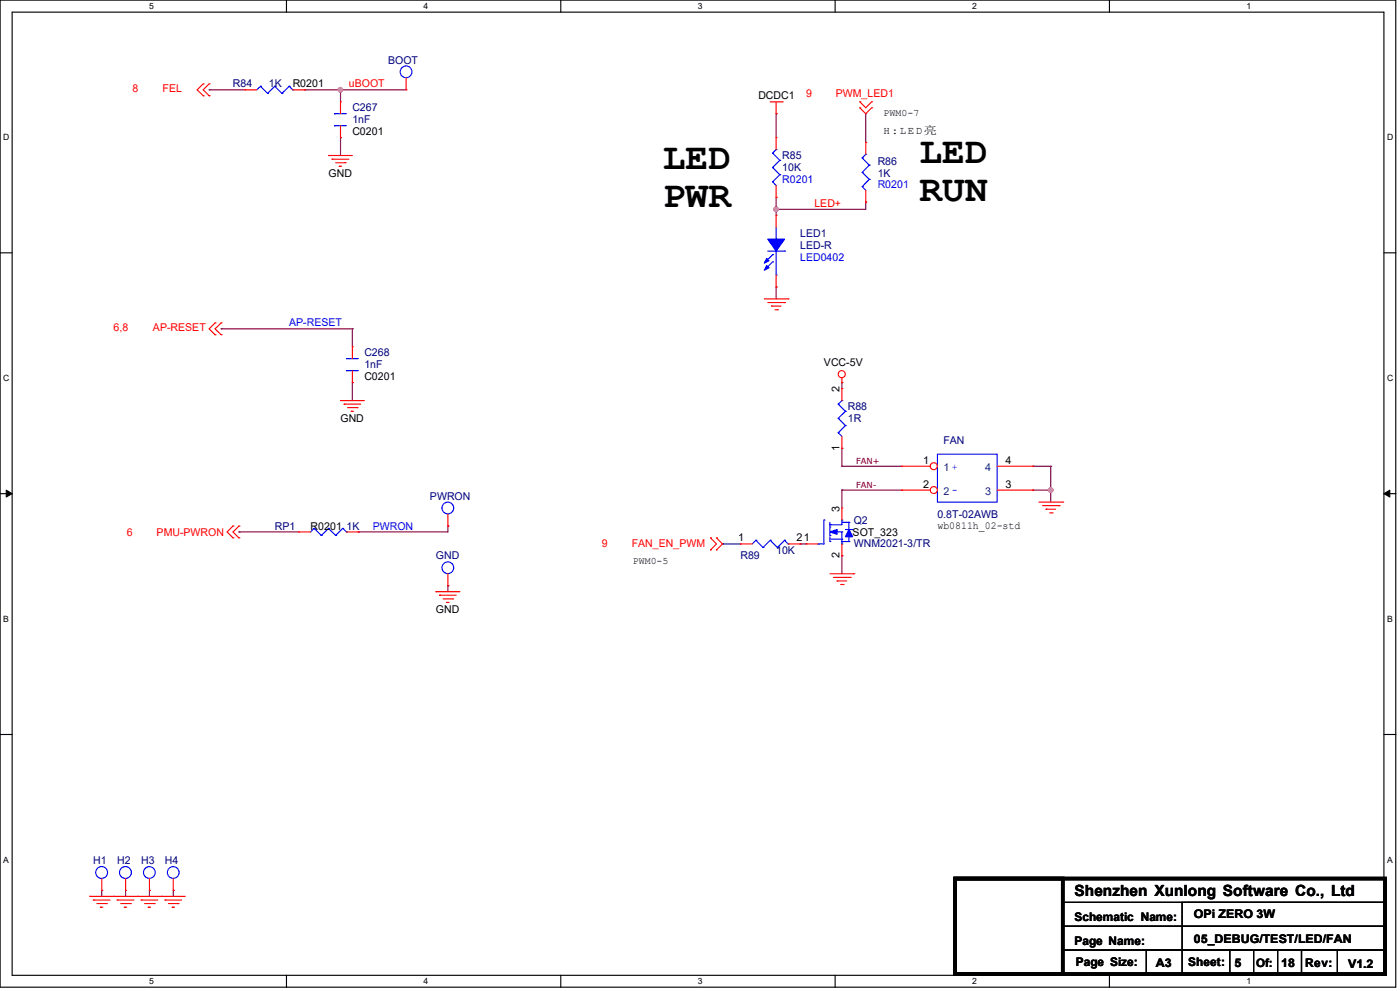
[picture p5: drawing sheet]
<svg xmlns="http://www.w3.org/2000/svg" width="420mm" height="297mm" viewBox="0 0 420 297" stroke-linecap="round" stroke-linejoin="round" font-family="sans-serif">
<path d="M0 0h418.7v295.9h-418.7zM3.6 3.6h411.6v288.7h-411.6z" fill="none" stroke="#000" stroke-width=".34"/>
<g fill="#fff">
<path d="M44.8 .4h1.4v2.9h-1.4z"/>
<path d="M44.8 292.7h1.4v2.9h-1.4z"/>
</g>
<path d="M85.9 0v3.6M85.9 292.3v3.6" fill="none" stroke="#000" stroke-width=".34"/>
<g fill="#fff">
<path d="M127.1 .4h1.4v2.9h-1.4z"/>
<path d="M127.1 292.7h1.4v2.9h-1.4z"/>
</g>
<path d="M168.2 0v3.6M168.2 292.3v3.6" fill="none" stroke="#000" stroke-width=".34"/>
<g fill="#fff">
<path d="M209.4 .4h1.4v2.9h-1.4z"/>
<path d="M209.4 292.7h1.4v2.9h-1.4z"/>
</g>
<path d="M250.5 0v3.6M250.5 292.3v3.6" fill="none" stroke="#000" stroke-width=".34"/>
<g fill="#fff">
<path d="M291.7 .4h1.4v2.9h-1.4z"/>
<path d="M291.7 292.7h1.4v2.9h-1.4z"/>
</g>
<path d="M332.8 0v3.6M332.8 292.3v3.6" fill="none" stroke="#000" stroke-width=".34"/>
<g fill="#fff">
<path d="M374 .4h1.4v2.9h-1.4z"/>
<path d="M374 292.7h1.4v2.9h-1.4z"/>
<path d="M1 39.7h1.8v2.9h-1.8z"/>
<path d="M416.1 39.7h1.9v2.9h-1.9z"/>
<path d="M1 111.8h1.8v2.9h-1.8z"/>
<path d="M416.1 111.8h1.9v2.9h-1.9z"/>
</g>
<path d="M0 75.8h3.6M415.2 75.8h3.6" fill="none" stroke="#000" stroke-width=".34"/>
<g fill="#fff">
<path d="M1 184h1.7v2.9h-1.7z"/>
<path d="M416.1 184h1.7v2.9h-1.7z"/>
</g>
<path d="M0 148h3.6M415.2 148h3.6" fill="none" stroke="#000" stroke-width=".34"/>
<path d="M1.9 146.9l1.7 1.1-1.7 1zM415.2 148l1.7-1.1v2.1z" fill="#000" stroke="#000" stroke-width=".3"/>
<g fill="#fff">
<path d="M1 256.2h1.7v2.9h-1.7z"/>
<path d="M416.1 256.2h1.7v2.9h-1.7z"/>
</g>
<path d="M0 220.1h3.6M415.2 220.1h3.6" fill="none" stroke="#000" stroke-width=".34"/>
<path d="M62.7 26.9h10.8" fill="none" stroke="#7f003f" stroke-width=".34"/>
<circle cx="62.7" cy="26.9" r=".17" fill="#7f003f"/>
<path d="M102.2 41.2v5.4" fill="none" stroke="#7f003f" stroke-width=".34"/>
<circle cx="102.2" cy="41.2" r=".17" fill="#7f003f"/>
<path d="M91.4 26.9h10.8" fill="none" stroke="#7f003f" stroke-width=".34"/>
<circle cx="91.4" cy="26.9" r=".17" fill="#7f003f"/>
<path d="M66.3 98.6h39.4" fill="none" stroke="#7f003f" stroke-width=".34"/>
<circle cx="66.3" cy="98.6" r=".17" fill="#7f003f"/>
<path d="M105.7 114.7v5.4" fill="none" stroke="#7f003f" stroke-width=".34"/>
<circle cx="105.7" cy="114.7" r=".17" fill="#7f003f"/>
<path d="M232.8 86v3.6" fill="none" stroke="#7f003f" stroke-width=".34"/>
<circle cx="232.8" cy="86" r=".17" fill="#7f003f"/>
<path d="M259.7 34.1v8.6" fill="none" stroke="#7f003f" stroke-width=".34"/>
<circle cx="259.7" cy="34.1" r=".17" fill="#7f003f"/>
<path d="M259.7 60.6v2.1" fill="none" stroke="#7f003f" stroke-width=".34"/>
<circle cx="259.7" cy="60.6" r=".17" fill="#7f003f"/>
<path d="M232.8 62.7h26.9" fill="none" stroke="#7f003f" stroke-width=".34"/>
<circle cx="232.8" cy="62.7" r=".17" fill="#7f003f"/>
<circle cx="232.8" cy="62.7" r=".7" fill="#f0f" stroke="#f0f" stroke-width=".34"/>
<path d="M232.8 59.1v3.6" fill="none" stroke="#7f003f" stroke-width=".34"/>
<circle cx="232.8" cy="59.1" r=".17" fill="#7f003f"/>
<path d="M232.8 62.7v1.8" fill="none" stroke="#7f003f" stroke-width=".34"/>
<circle cx="232.8" cy="62.7" r=".17" fill="#7f003f"/>
<path d="M232.8 34.1v7.1" fill="none" stroke="#7f003f" stroke-width=".34"/>
<circle cx="232.8" cy="34.1" r=".17" fill="#7f003f"/>
<path d="M102.2 26.9v3.6" fill="none" stroke="#7f003f" stroke-width=".34"/>
<circle cx="102.2" cy="26.9" r=".17" fill="#7f003f"/>
<path d="M105.7 98.6v5.3" fill="none" stroke="#7f003f" stroke-width=".34"/>
<circle cx="105.7" cy="98.6" r=".17" fill="#7f003f"/>
<path d="M107.5 159.4h26.9" fill="none" stroke="#7f003f" stroke-width=".34"/>
<circle cx="107.5" cy="159.4" r=".17" fill="#7f003f"/>
<path d="M71.7 159.4h17.9" fill="none" stroke="#7f003f" stroke-width=".34"/>
<circle cx="71.7" cy="159.4" r=".17" fill="#7f003f"/>
<path d="M134.4 157.6v1.8" fill="none" stroke="#7f003f" stroke-width=".34"/>
<circle cx="134.4" cy="157.6" r=".17" fill="#7f003f"/>
<path d="M52 266.9v1.7" fill="none" stroke="#7f003f" stroke-width=".34"/>
<circle cx="52" cy="266.9" r=".17" fill="#7f003f"/>
<path d="M44.8 266.9v1.7" fill="none" stroke="#7f003f" stroke-width=".34"/>
<circle cx="44.8" cy="266.9" r=".17" fill="#7f003f"/>
<path d="M37.7 266.9v1.7" fill="none" stroke="#7f003f" stroke-width=".34"/>
<circle cx="37.7" cy="266.9" r=".17" fill="#7f003f"/>
<path d="M30.5 266.9v1.7" fill="none" stroke="#7f003f" stroke-width=".34"/>
<circle cx="30.5" cy="266.9" r=".17" fill="#7f003f"/>
<path d="M252.6 139.7h17.9" fill="none" stroke="#7f003f" stroke-width=".34"/>
<circle cx="252.6" cy="139.7" r=".17" fill="#7f003f"/>
<path d="M252.6 146.9v5.4" fill="none" stroke="#7f003f" stroke-width=".34"/>
<circle cx="252.6" cy="146.9" r=".17" fill="#7f003f"/>
<path d="M252.6 146.9h17.9" fill="none" stroke="#7f003f" stroke-width=".34"/>
<circle cx="252.6" cy="146.9" r=".17" fill="#7f003f"/>
<path d="M252.6 114.7v1.8" fill="none" stroke="#7f003f" stroke-width=".34"/>
<circle cx="252.6" cy="114.7" r=".17" fill="#7f003f"/>
<path d="M252.6 134.4v5.3" fill="none" stroke="#7f003f" stroke-width=".34"/>
<circle cx="252.6" cy="134.4" r=".17" fill="#7f003f"/>
<path d="M252.6 166.6v5.4" fill="none" stroke="#7f003f" stroke-width=".34"/>
<circle cx="252.6" cy="166.6" r=".17" fill="#7f003f"/>
<path d="M216.7 163h5.4" fill="none" stroke="#00007f" stroke-width=".34"/>
<circle cx="216.7" cy="163" r=".17" fill="#00007f"/>
<path d="M240 163h1.8" fill="none" stroke="#7f003f" stroke-width=".34"/>
<circle cx="240" cy="163" r=".17" fill="#7f003f"/>
<path d="M102.2 26.9h19.6" fill="none" stroke="#7f003f" stroke-width=".34"/>
<circle cx="102.2" cy="26.9" r=".17" fill="#7f003f"/>
<circle cx="102.1" cy="26.9" r=".69" fill="#f0f" stroke="#f0f" stroke-width=".34"/>
<path d="M134.4 175.6v1.7" fill="none" stroke="#7f003f" stroke-width=".34"/>
<circle cx="134.4" cy="175.6" r=".17" fill="#7f003f"/>
<path d="M315.2 139.7v7.2" fill="none" stroke="#7f003f" stroke-width=".34"/>
<circle cx="315.2" cy="139.7" r=".17" fill="#7f003f"/>
<circle cx="315.2" cy="146.9" r=".7" fill="#f0f" stroke="#f0f" stroke-width=".34"/>
<path d="M309.8 139.7h5.4" fill="none" stroke="#7f003f" stroke-width=".34"/>
<circle cx="309.8" cy="139.7" r=".17" fill="#7f003f"/>
<path d="M309.8 146.9h5.4" fill="none" stroke="#7f003f" stroke-width=".34"/>
<circle cx="309.8" cy="146.9" r=".17" fill="#7f003f"/>
<path d="M315.2 146.9v3.6" fill="none" stroke="#7f003f" stroke-width=".34"/>
<circle cx="315.2" cy="146.9" r=".17" fill="#7f003f"/>
<path d="M98.6 46.6h7.1" fill="none" stroke="#f00" stroke-width=".34"/>
<circle cx="98.6" cy="46.6" r=".17" fill="#f00"/>
<path d="M99.6 47.7h5" fill="none" stroke="#f00" stroke-width=".34"/>
<circle cx="99.6" cy="47.7" r=".17" fill="#f00"/>
<path d="M100.7 48.8h2.8" fill="none" stroke="#f00" stroke-width=".34"/>
<circle cx="103.5" cy="48.8" r=".17" fill="#f00"/>
<path d="M101.8 49.8h.7" fill="none" stroke="#f00" stroke-width=".34"/>
<circle cx="101.8" cy="49.8" r=".17" fill="#f00"/>
<path d="M102.2 120.1h7.1" fill="none" stroke="#f00" stroke-width=".34"/>
<circle cx="102.2" cy="120.1" r=".17" fill="#f00"/>
<path d="M103.2 121.1h5" fill="none" stroke="#f00" stroke-width=".34"/>
<circle cx="103.2" cy="121.1" r=".17" fill="#f00"/>
<path d="M104.3 122.2h2.8" fill="none" stroke="#f00" stroke-width=".34"/>
<circle cx="107.1" cy="122.2" r=".17" fill="#f00"/>
<path d="M105.4 123.3h.7" fill="none" stroke="#f00" stroke-width=".34"/>
<circle cx="105.4" cy="123.3" r=".17" fill="#f00"/>
<path d="M229.3 89.6h7.1" fill="none" stroke="#f00" stroke-width=".34"/>
<circle cx="236.4" cy="89.6" r=".17" fill="#f00"/>
<path d="M230.3 90.7h5.1" fill="none" stroke="#f00" stroke-width=".34"/>
<circle cx="235.4" cy="90.7" r=".17" fill="#f00"/>
<path d="M231.4 91.7h2.9" fill="none" stroke="#f00" stroke-width=".34"/>
<circle cx="231.4" cy="91.7" r=".17" fill="#f00"/>
<path d="M232.5 92.8h.7" fill="none" stroke="#f00" stroke-width=".34"/>
<circle cx="233.2" cy="92.8" r=".17" fill="#f00"/>
<path d="M48.4 268.6h7.2" fill="none" stroke="#f00" stroke-width=".34"/>
<circle cx="48.4" cy="268.6" r=".17" fill="#f00"/>
<path d="M49.5 269.7h5" fill="none" stroke="#f00" stroke-width=".34"/>
<circle cx="49.5" cy="269.7" r=".17" fill="#f00"/>
<path d="M50.5 270.8h2.9" fill="none" stroke="#f00" stroke-width=".34"/>
<circle cx="53.4" cy="270.8" r=".17" fill="#f00"/>
<path d="M51.6 271.9h.8" fill="none" stroke="#f00" stroke-width=".34"/>
<circle cx="51.6" cy="271.9" r=".17" fill="#f00"/>
<path d="M41.2 268.6h7.2" fill="none" stroke="#f00" stroke-width=".34"/>
<circle cx="41.2" cy="268.6" r=".17" fill="#f00"/>
<path d="M42.3 269.7h5" fill="none" stroke="#f00" stroke-width=".34"/>
<circle cx="42.3" cy="269.7" r=".17" fill="#f00"/>
<path d="M43.4 270.8h2.9" fill="none" stroke="#f00" stroke-width=".34"/>
<circle cx="46.3" cy="270.8" r=".17" fill="#f00"/>
<path d="M44.5 271.9h.7" fill="none" stroke="#f00" stroke-width=".34"/>
<circle cx="44.5" cy="271.9" r=".17" fill="#f00"/>
<path d="M34.1 268.6h7.1" fill="none" stroke="#f00" stroke-width=".34"/>
<circle cx="34.1" cy="268.6" r=".17" fill="#f00"/>
<path d="M35.1 269.7h5.1" fill="none" stroke="#f00" stroke-width=".34"/>
<circle cx="35.1" cy="269.7" r=".17" fill="#f00"/>
<path d="M36.2 270.8h2.9" fill="none" stroke="#f00" stroke-width=".34"/>
<circle cx="39.1" cy="270.8" r=".17" fill="#f00"/>
<path d="M37.3 271.9h.7" fill="none" stroke="#f00" stroke-width=".34"/>
<circle cx="37.3" cy="271.9" r=".17" fill="#f00"/>
<path d="M26.9 268.6h7.2" fill="none" stroke="#f00" stroke-width=".34"/>
<circle cx="26.9" cy="268.6" r=".17" fill="#f00"/>
<path d="M28 269.7h5" fill="none" stroke="#f00" stroke-width=".34"/>
<circle cx="28" cy="269.7" r=".17" fill="#f00"/>
<path d="M29.1 270.8h2.8" fill="none" stroke="#f00" stroke-width=".34"/>
<circle cx="31.9" cy="270.8" r=".17" fill="#f00"/>
<path d="M30.1 271.9h.8" fill="none" stroke="#f00" stroke-width=".34"/>
<circle cx="30.1" cy="271.9" r=".17" fill="#f00"/>
<path d="M232.8 30.5v3.6" fill="none" stroke="#f00" stroke-width=".34"/>
<circle cx="232.8" cy="34.1" r=".17" fill="#f00"/>
<path d="M231.1 30.5h3.6" fill="none" stroke="#f00" stroke-width=".34"/>
<circle cx="234.7" cy="30.5" r=".17" fill="#f00"/>
<path d="M249 172h7.1" fill="none" stroke="#f00" stroke-width=".34"/>
<circle cx="256.1" cy="172" r=".17" fill="#f00"/>
<path d="M250 173.1h5.1" fill="none" stroke="#f00" stroke-width=".34"/>
<circle cx="255.1" cy="173.1" r=".17" fill="#f00"/>
<path d="M251.1 174.1h2.9" fill="none" stroke="#f00" stroke-width=".34"/>
<circle cx="251.1" cy="174.1" r=".17" fill="#f00"/>
<path d="M252.2 175.2h.7" fill="none" stroke="#f00" stroke-width=".34"/>
<circle cx="252.9" cy="175.2" r=".17" fill="#f00"/>
<path d="M252.6 113.2v1.5" fill="none" stroke="#f00" stroke-width=".34"/>
<circle cx="252.6" cy="114.7" r=".17" fill="#f00"/>
<g fill="none" stroke="#f00" stroke-width=".34">
<path d="M130.8 177.3h7.2"/>
<circle cx="252.5" cy="112.1" r="1.06"/>
</g>
<circle cx="130.8" cy="177.3" r=".17" fill="#f00"/>
<path d="M131.9 178.4h5" fill="none" stroke="#f00" stroke-width=".34"/>
<circle cx="131.9" cy="178.4" r=".17" fill="#f00"/>
<path d="M132.9 179.5h2.9" fill="none" stroke="#f00" stroke-width=".34"/>
<circle cx="135.8" cy="179.5" r=".17" fill="#f00"/>
<path d="M134 180.6h.7" fill="none" stroke="#f00" stroke-width=".34"/>
<circle cx="134" cy="180.6" r=".17" fill="#f00"/>
<path d="M311.7 150.5h7.1" fill="none" stroke="#f00" stroke-width=".34"/>
<circle cx="318.8" cy="150.5" r=".17" fill="#f00"/>
<path d="M312.7 151.6h5" fill="none" stroke="#f00" stroke-width=".34"/>
<circle cx="317.7" cy="151.6" r=".17" fill="#f00"/>
<path d="M313.8 152.6h2.9" fill="none" stroke="#f00" stroke-width=".34"/>
<circle cx="313.8" cy="152.6" r=".17" fill="#f00"/>
<path d="M314.9 153.7h.7" fill="none" stroke="#f00" stroke-width=".34"/>
<circle cx="315.6" cy="153.7" r=".17" fill="#f00"/>
<path d="M64.5 96.8l-1.8 1.8" fill="none" stroke="#f00" stroke-width=".34"/>
<circle cx="64.5" cy="96.8" r=".17" fill="#f00"/>
<path d="M62.7 98.6l1.8 1.7" fill="none" stroke="#f00" stroke-width=".34"/>
<circle cx="64.5" cy="100.3" r=".17" fill="#f00"/>
<path d="M66.3 96.8l-1.8 1.8" fill="none" stroke="#f00" stroke-width=".34"/>
<circle cx="66.3" cy="96.8" r=".17" fill="#f00"/>
<path d="M64.5 98.6l1.8 1.7" fill="none" stroke="#f00" stroke-width=".34"/>
<circle cx="66.3" cy="100.3" r=".17" fill="#f00"/>
<path d="M61 25.1l-1.9 1.8" fill="none" stroke="#f00" stroke-width=".34"/>
<circle cx="61" cy="25.1" r=".17" fill="#f00"/>
<path d="M59.1 26.9l1.9 1.8" fill="none" stroke="#f00" stroke-width=".34"/>
<circle cx="61" cy="28.7" r=".17" fill="#f00"/>
<path d="M62.7 25.1l-1.7 1.8" fill="none" stroke="#f00" stroke-width=".34"/>
<circle cx="62.7" cy="25.1" r=".17" fill="#f00"/>
<path d="M61 26.9l1.7 1.8" fill="none" stroke="#f00" stroke-width=".34"/>
<circle cx="62.7" cy="28.7" r=".17" fill="#f00"/>
<path d="M257.9 32.3l1.8 1.8" fill="none" stroke="#f00" stroke-width=".34"/>
<circle cx="257.9" cy="32.3" r=".17" fill="#f00"/>
<path d="M261.5 32.3l-1.8 1.8" fill="none" stroke="#f00" stroke-width=".34"/>
<circle cx="261.5" cy="32.3" r=".17" fill="#f00"/>
<path d="M261.5 30.5l-1.8 1.8" fill="none" stroke="#f00" stroke-width=".34"/>
<circle cx="261.5" cy="30.5" r=".17" fill="#f00"/>
<path d="M257.9 30.5l1.8 1.8" fill="none" stroke="#f00" stroke-width=".34"/>
<circle cx="257.9" cy="30.5" r=".17" fill="#f00"/>
<path d="M69.9 157.6l-1.8 1.8" fill="none" stroke="#f00" stroke-width=".34"/>
<circle cx="69.9" cy="157.6" r=".17" fill="#f00"/>
<path d="M68.1 159.4l1.8 1.8" fill="none" stroke="#f00" stroke-width=".34"/>
<circle cx="69.9" cy="161.2" r=".17" fill="#f00"/>
<path d="M71.7 157.6l-1.8 1.8" fill="none" stroke="#f00" stroke-width=".34"/>
<circle cx="71.7" cy="157.6" r=".17" fill="#f00"/>
<path d="M69.9 159.4l1.8 1.8" fill="none" stroke="#f00" stroke-width=".34"/>
<circle cx="71.7" cy="161.2" r=".17" fill="#f00"/>
<path d="M214.9 161.2l1.8 1.8" fill="none" stroke="#f00" stroke-width=".34"/>
<circle cx="214.9" cy="161.2" r=".17" fill="#f00"/>
<path d="M216.7 163l-1.8 1.8" fill="none" stroke="#f00" stroke-width=".34"/>
<circle cx="214.9" cy="164.8" r=".17" fill="#f00"/>
<path d="M214.9 163l-1.8 1.8" fill="none" stroke="#f00" stroke-width=".34"/>
<circle cx="213.1" cy="164.8" r=".17" fill="#f00"/>
<path d="M213.1 161.2l1.8 1.8" fill="none" stroke="#f00" stroke-width=".34"/>
<circle cx="213.1" cy="161.2" r=".17" fill="#f00"/>
<path d="M318.8 270.5h96.7v7.1h-96.7zM318.8 277.6h96.7v7.2h-96.7zM318.8 263.3h96.7v7.2h-96.7zM354.6 270.5h60.9v14.3h-60.9zM318.8 284.8h96.7v7.1h-96.7zM343.9 284.8h10.7v7.1h-10.7zM368.9 284.8h7.2v7.1h-7.2zM383.3 284.8h7.1v7.1h-7.1zM390.4 284.8h10.8v7.1h-10.8z" fill="none" stroke="#000" stroke-width=".34"/>
<path d="M286.6 263.3h128.9v28.6h-128.9zM286.6 263.3h32.2v28.6h-32.2z" fill="none" stroke="#000" stroke-width="1.1"/>
<path d="M230.3 75.3h5.1" fill="none" stroke="#00f" stroke-width=".34"/>
<circle cx="235.4" cy="75.3" r=".17" fill="#00f"/>
<path d="M232.8 68.1v3.6" fill="none" stroke="#00f" stroke-width=".34"/>
<circle cx="232.8" cy="71.7" r=".17" fill="#00f"/>
<path d="M232.8 75.3v7.1" fill="none" stroke="#00f" stroke-width=".34"/>
<circle cx="232.8" cy="82.4" r=".17" fill="#00f"/>
<g fill="#00f" stroke="#00f" stroke-width=".34">
<path d="M230.3 71.7h5.1l-2.6 3.6z" fill-rule="evenodd"/>
<path d="M230 79.6l.7 .7-1.4 .7z" fill-rule="evenodd"/>
<path d="M230 77.4l.7 .7-1.4 .8z" fill-rule="evenodd"/>
</g>
<path d="M231.8 76.3l-2.2 2.2" fill="none" stroke="#00f" stroke-width=".34"/>
<circle cx="231.8" cy="76.3" r=".17" fill="#00f"/>
<path d="M231.8 78.5l-2.2 2.1" fill="none" stroke="#00f" stroke-width=".34"/>
<circle cx="231.8" cy="78.5" r=".17" fill="#00f"/>
<path d="M232.8 64.5v3.6" fill="none" stroke="#f00" stroke-width=".34"/>
<circle cx="232.8" cy="64.5" r=".17" fill="#f00"/>
<path d="M232.8 82.4v3.6" fill="none" stroke="#f00" stroke-width=".34"/>
<circle cx="232.8" cy="86" r=".17" fill="#f00"/>
<circle cx="134.3" cy="170.2" r="1.76" fill="none" stroke="#00f" stroke-width=".34"/>
<path d="M134.4 172v3.6" fill="none" stroke="#f00" stroke-width=".34"/>
<circle cx="134.4" cy="175.6" r=".17" fill="#f00"/>
<circle cx="44.8" cy="261.5" r="1.76" fill="none" stroke="#00f" stroke-width=".34"/>
<path d="M44.8 263.3v3.6" fill="none" stroke="#f00" stroke-width=".34"/>
<circle cx="44.8" cy="266.9" r=".17" fill="#f00"/>
<path d="M281.2 136.1h17.9v14.4h-17.9z" fill="none" stroke="#00f" stroke-width=".34"/>
<circle cx="280.1" cy="139.7" r="1.05" fill="#fff" stroke="#f00" stroke-width=".34"/>
<path d="M270.5 139.7h8.6" fill="none" stroke="#f00" stroke-width=".34"/>
<circle cx="270.5" cy="139.7" r=".17" fill="#f00"/>
<circle cx="280.1" cy="146.9" r="1.05" fill="#fff" stroke="#f00" stroke-width=".34"/>
<path d="M270.5 146.9h8.6" fill="none" stroke="#f00" stroke-width=".34"/>
<circle cx="270.5" cy="146.9" r=".17" fill="#f00"/>
<path d="M299.1 146.9h10.7" fill="none" stroke="#f00" stroke-width=".34"/>
<circle cx="309.8" cy="146.9" r=".17" fill="#f00"/>
<path d="M299.1 139.7h10.7" fill="none" stroke="#f00" stroke-width=".34"/>
<circle cx="309.8" cy="139.7" r=".17" fill="#f00"/>
<path d="M249 157.3h3.6" fill="none" stroke="#00f" stroke-width=".34"/>
<circle cx="249" cy="157.3" r=".17" fill="#00f"/>
<path d="M249 161.6h3.6" fill="none" stroke="#00f" stroke-width=".34"/>
<circle cx="252.6" cy="161.6" r=".17" fill="#00f"/>
<path d="M249 159.4h3.6" fill="none" stroke="#00f" stroke-width=".34"/>
<circle cx="252.6" cy="159.4" r=".17" fill="#00f"/>
<path d="M249 158.4v2.1" fill="none" stroke="#00f" stroke-width=".34"/>
<circle cx="249" cy="160.5" r=".17" fill="#00f"/>
<path d="M249 160.9v1.4" fill="none" stroke="#00f" stroke-width=".34"/>
<circle cx="249" cy="162.3" r=".17" fill="#00f"/>
<path d="M249 156.5v1.5" fill="none" stroke="#00f" stroke-width=".34"/>
<circle cx="249" cy="158" r=".17" fill="#00f"/>
<path d="M249 159.4l2.1-.7v1.4z" fill="#00f" stroke="#00f" stroke-width=".34"/>
<path d="M252.6 159.4v3.6" fill="none" stroke="#00f" stroke-width=".34"/>
<circle cx="252.6" cy="163" r=".17" fill="#00f"/>
<path d="M254.7 158.7l1.1 2.2h-2.2z" fill="#00f" stroke="#00f" stroke-width=".34"/>
<path d="M252.6 156.5h2.1" fill="none" stroke="#00f" stroke-width=".34"/>
<circle cx="254.7" cy="156.5" r=".17" fill="#00f"/>
<path d="M254.7 156.5v2.2" fill="none" stroke="#00f" stroke-width=".34"/>
<circle cx="254.7" cy="158.7" r=".17" fill="#00f"/>
<path d="M254.7 160.9v1.4" fill="none" stroke="#00f" stroke-width=".34"/>
<circle cx="254.7" cy="162.3" r=".17" fill="#00f"/>
<path d="M252.6 162.3h2.1" fill="none" stroke="#00f" stroke-width=".34"/>
<circle cx="252.6" cy="162.3" r=".17" fill="#00f"/>
<path d="M253.6 158.7h2.2" fill="none" stroke="#00f" stroke-width=".34"/>
<circle cx="255.8" cy="158.7" r=".17" fill="#00f"/>
<path d="M247.2 155.9v7.1" fill="none" stroke="#00f" stroke-width=".34"/>
<circle cx="247.2" cy="155.9" r=".17" fill="#00f"/>
<path d="M245.4 163h1.8" fill="none" stroke="#00f" stroke-width=".34"/>
<circle cx="245.4" cy="163" r=".17" fill="#00f"/>
<path d="M252.6 155.9v1.4" fill="none" stroke="#00f" stroke-width=".34"/>
<circle cx="252.6" cy="155.9" r=".17" fill="#00f"/>
<path d="M252.6 152.3v3.6" fill="none" stroke="#f00" stroke-width=".34"/>
<circle cx="252.6" cy="152.3" r=".17" fill="#f00"/>
<path d="M241.8 163h3.6" fill="none" stroke="#f00" stroke-width=".34"/>
<circle cx="241.8" cy="163" r=".17" fill="#f00"/>
<path d="M252.6 163v3.6" fill="none" stroke="#f00" stroke-width=".34"/>
<circle cx="252.6" cy="166.6" r=".17" fill="#f00"/>
<path d="M226.8 161.9l-1.1 1.1" fill="none" stroke="#00f" stroke-width=".34"/>
<circle cx="226.8" cy="161.9" r=".17" fill="#00f"/>
<path d="M226.8 161.9l2.1 2.2" fill="none" stroke="#00f" stroke-width=".34"/>
<circle cx="228.9" cy="164.1" r=".17" fill="#00f"/>
<path d="M231.1 161.9l-2.2 2.2" fill="none" stroke="#00f" stroke-width=".34"/>
<circle cx="231.1" cy="161.9" r=".17" fill="#00f"/>
<path d="M231.1 161.9l2.1 2.2" fill="none" stroke="#00f" stroke-width=".34"/>
<circle cx="233.2" cy="164.1" r=".17" fill="#00f"/>
<path d="M235.4 161.9l-2.2 2.2" fill="none" stroke="#00f" stroke-width=".34"/>
<circle cx="235.4" cy="161.9" r=".17" fill="#00f"/>
<path d="M235.4 161.9l1 1.1" fill="none" stroke="#00f" stroke-width=".34"/>
<circle cx="236.4" cy="163" r=".17" fill="#00f"/>
<path d="M222.1 163h3.6" fill="none" stroke="#f00" stroke-width=".34"/>
<circle cx="222.1" cy="163" r=".17" fill="#f00"/>
<path d="M236.4 163h3.6" fill="none" stroke="#f00" stroke-width=".34"/>
<circle cx="240" cy="163" r=".17" fill="#f00"/>
<path d="M251.5 129.7l1.1 1.1" fill="none" stroke="#00f" stroke-width=".34"/>
<circle cx="251.5" cy="129.7" r=".17" fill="#00f"/>
<path d="M253.6 127.6l-2.1 2.1" fill="none" stroke="#00f" stroke-width=".34"/>
<circle cx="253.6" cy="127.6" r=".17" fill="#00f"/>
<path d="M251.5 125.4l2.1 2.2" fill="none" stroke="#00f" stroke-width=".34"/>
<circle cx="251.5" cy="125.4" r=".17" fill="#00f"/>
<path d="M253.6 123.3l-2.1 2.1" fill="none" stroke="#00f" stroke-width=".34"/>
<circle cx="253.6" cy="123.3" r=".17" fill="#00f"/>
<path d="M251.5 121.1l2.1 2.2" fill="none" stroke="#00f" stroke-width=".34"/>
<circle cx="251.5" cy="121.1" r=".17" fill="#00f"/>
<path d="M252.6 120.1l-1.1 1" fill="none" stroke="#00f" stroke-width=".34"/>
<circle cx="252.6" cy="120.1" r=".17" fill="#00f"/>
<path d="M252.6 130.8v3.6" fill="none" stroke="#f00" stroke-width=".34"/>
<circle cx="252.6" cy="134.4" r=".17" fill="#f00"/>
<path d="M252.6 116.5v3.6" fill="none" stroke="#f00" stroke-width=".34"/>
<circle cx="252.6" cy="116.5" r=".17" fill="#f00"/>
<path d="M78.1 25.9l-1.1 1" fill="none" stroke="#00f" stroke-width=".34"/>
<circle cx="78.1" cy="25.9" r=".17" fill="#00f"/>
<path d="M78.1 25.9l2.2 2.1" fill="none" stroke="#00f" stroke-width=".34"/>
<circle cx="80.3" cy="28" r=".17" fill="#00f"/>
<path d="M82.4 25.9l-2.1 2.1" fill="none" stroke="#00f" stroke-width=".34"/>
<circle cx="82.4" cy="25.9" r=".17" fill="#00f"/>
<path d="M82.4 25.9l2.2 2.1" fill="none" stroke="#00f" stroke-width=".34"/>
<circle cx="84.6" cy="28" r=".17" fill="#00f"/>
<path d="M86.7 25.9l-2.1 2.1" fill="none" stroke="#00f" stroke-width=".34"/>
<circle cx="86.7" cy="25.9" r=".17" fill="#00f"/>
<path d="M86.7 25.9l1.1 1" fill="none" stroke="#00f" stroke-width=".34"/>
<circle cx="87.8" cy="26.9" r=".17" fill="#00f"/>
<path d="M73.5 26.9h3.5" fill="none" stroke="#f00" stroke-width=".34"/>
<circle cx="73.5" cy="26.9" r=".17" fill="#f00"/>
<path d="M87.8 26.9h3.6" fill="none" stroke="#f00" stroke-width=".34"/>
<circle cx="91.4" cy="26.9" r=".17" fill="#f00"/>
<circle cx="37.6" cy="261.5" r="1.78" fill="none" stroke="#00f" stroke-width=".34"/>
<path d="M37.7 263.3v3.6" fill="none" stroke="#f00" stroke-width=".34"/>
<circle cx="37.7" cy="266.9" r=".17" fill="#f00"/>
<path d="M100.3 34.1h3.6" fill="none" stroke="#00f" stroke-width=".34"/>
<circle cx="100.3" cy="34.1" r=".17" fill="#00f"/>
<path d="M100.3 37.7h3.6" fill="none" stroke="#00f" stroke-width=".34"/>
<circle cx="100.3" cy="37.7" r=".17" fill="#00f"/>
<path d="M102.2 30.5v3.6" fill="none" stroke="#f00" stroke-width=".34"/>
<circle cx="102.2" cy="30.5" r=".17" fill="#f00"/>
<path d="M102.2 37.7v3.5" fill="none" stroke="#f00" stroke-width=".34"/>
<circle cx="102.2" cy="41.2" r=".17" fill="#f00"/>
<path d="M94.2 158.4l-1 1" fill="none" stroke="#00f" stroke-width=".34"/>
<circle cx="94.2" cy="158.4" r=".17" fill="#00f"/>
<path d="M94.2 158.4l2.2 2.1" fill="none" stroke="#00f" stroke-width=".34"/>
<circle cx="96.4" cy="160.5" r=".17" fill="#00f"/>
<path d="M98.6 158.4l-2.2 2.1" fill="none" stroke="#00f" stroke-width=".34"/>
<circle cx="98.6" cy="158.4" r=".17" fill="#00f"/>
<path d="M98.6 158.4l2.1 2.1" fill="none" stroke="#00f" stroke-width=".34"/>
<circle cx="100.7" cy="160.5" r=".17" fill="#00f"/>
<path d="M102.8 158.4l-2.1 2.1" fill="none" stroke="#00f" stroke-width=".34"/>
<circle cx="102.8" cy="158.4" r=".17" fill="#00f"/>
<path d="M102.8 158.4l1.1 1" fill="none" stroke="#00f" stroke-width=".34"/>
<circle cx="103.9" cy="159.4" r=".17" fill="#00f"/>
<path d="M89.6 159.4h3.6" fill="none" stroke="#f00" stroke-width=".34"/>
<circle cx="89.6" cy="159.4" r=".17" fill="#f00"/>
<path d="M103.9 159.4h3.6" fill="none" stroke="#f00" stroke-width=".34"/>
<circle cx="107.5" cy="159.4" r=".17" fill="#f00"/>
<circle cx="134.3" cy="152.3" r="1.76" fill="none" stroke="#00f" stroke-width=".34"/>
<path d="M134.4 154.1v3.5" fill="none" stroke="#f00" stroke-width=".34"/>
<circle cx="134.4" cy="157.6" r=".17" fill="#f00"/>
<path d="M103.9 107.5h3.6" fill="none" stroke="#00f" stroke-width=".34"/>
<circle cx="103.9" cy="107.5" r=".17" fill="#00f"/>
<path d="M103.9 111.1h3.6" fill="none" stroke="#00f" stroke-width=".34"/>
<circle cx="103.9" cy="111.1" r=".17" fill="#00f"/>
<path d="M105.7 103.9v3.6" fill="none" stroke="#f00" stroke-width=".34"/>
<circle cx="105.7" cy="103.9" r=".17" fill="#f00"/>
<path d="M105.7 111.1v3.6" fill="none" stroke="#f00" stroke-width=".34"/>
<circle cx="105.7" cy="114.7" r=".17" fill="#f00"/>
<circle cx="121.8" cy="21.5" r="1.76" fill="none" stroke="#00f" stroke-width=".34"/>
<path d="M121.8 23.3v3.6" fill="none" stroke="#f00" stroke-width=".34"/>
<circle cx="121.8" cy="26.9" r=".17" fill="#f00"/>
<circle cx="52" cy="261.5" r="1.76" fill="none" stroke="#00f" stroke-width=".34"/>
<path d="M52 263.3v3.6" fill="none" stroke="#f00" stroke-width=".34"/>
<circle cx="52" cy="266.9" r=".17" fill="#f00"/>
<path d="M231.8 54.5l1 1.1" fill="none" stroke="#00f" stroke-width=".34"/>
<circle cx="231.8" cy="54.5" r=".17" fill="#00f"/>
<path d="M233.9 52.4l-2.1 2.1" fill="none" stroke="#00f" stroke-width=".34"/>
<circle cx="233.9" cy="52.4" r=".17" fill="#00f"/>
<path d="M231.8 50.2l2.1 2.2" fill="none" stroke="#00f" stroke-width=".34"/>
<circle cx="231.8" cy="50.2" r=".17" fill="#00f"/>
<path d="M233.9 48l-2.1 2.2" fill="none" stroke="#00f" stroke-width=".34"/>
<circle cx="233.9" cy="48" r=".17" fill="#00f"/>
<path d="M231.8 45.9l2.1 2.1" fill="none" stroke="#00f" stroke-width=".34"/>
<circle cx="231.8" cy="45.9" r=".17" fill="#00f"/>
<path d="M232.8 44.8l-1 1.1" fill="none" stroke="#00f" stroke-width=".34"/>
<circle cx="232.8" cy="44.8" r=".17" fill="#00f"/>
<path d="M232.8 55.6v3.5" fill="none" stroke="#f00" stroke-width=".34"/>
<circle cx="232.8" cy="59.1" r=".17" fill="#f00"/>
<path d="M232.8 41.2v3.6" fill="none" stroke="#f00" stroke-width=".34"/>
<circle cx="232.8" cy="41.2" r=".17" fill="#f00"/>
<path d="M258.7 55.9l1 1.1" fill="none" stroke="#00f" stroke-width=".34"/>
<circle cx="258.7" cy="55.9" r=".17" fill="#00f"/>
<path d="M260.8 53.8l-2.1 2.1" fill="none" stroke="#00f" stroke-width=".34"/>
<circle cx="260.8" cy="53.8" r=".17" fill="#00f"/>
<path d="M258.7 51.6l2.1 2.2" fill="none" stroke="#00f" stroke-width=".34"/>
<circle cx="258.7" cy="51.6" r=".17" fill="#00f"/>
<path d="M260.8 49.5l-2.1 2.1" fill="none" stroke="#00f" stroke-width=".34"/>
<circle cx="260.8" cy="49.5" r=".17" fill="#00f"/>
<path d="M258.7 47.3l2.1 2.2" fill="none" stroke="#00f" stroke-width=".34"/>
<circle cx="258.7" cy="47.3" r=".17" fill="#00f"/>
<path d="M259.7 46.3l-1 1" fill="none" stroke="#00f" stroke-width=".34"/>
<circle cx="259.7" cy="46.3" r=".17" fill="#00f"/>
<path d="M259.7 57v3.6" fill="none" stroke="#f00" stroke-width=".34"/>
<circle cx="259.7" cy="60.6" r=".17" fill="#f00"/>
<path d="M259.7 42.7v3.6" fill="none" stroke="#f00" stroke-width=".34"/>
<circle cx="259.7" cy="42.7" r=".17" fill="#f00"/>
<circle cx="30.5" cy="261.5" r="1.78" fill="none" stroke="#00f" stroke-width=".34"/>
<path d="M30.5 263.3v3.6" fill="none" stroke="#f00" stroke-width=".34"/>
<circle cx="30.5" cy="266.9" r=".17" fill="#f00"/>
<g fill="#f0f" stroke="#f0f" stroke-width=".34">
<circle cx="232.8" cy="62.7" r=".7"/>
<circle cx="102.1" cy="26.9" r=".69"/>
<circle cx="315.2" cy="146.9" r=".7"/>
</g>
<g font-size="11.3">
<text x="198.8" y="50.6">LED</text>
<text x="275.8" y="48.9">LED</text>
<text x="198.8" y="61.9">PWR</text>
<text x="275.8" y="60.2">RUN</text>
</g>
<text font-size="4.6" x="322.4" y="268.6">Shenzhen Xunlong Software Co., Ltd</text>
<g font-size="3.6">
<text x="322.4" y="275.9">Schematic Name:</text>
<text x="358.2" y="275.2">OPi ZERO 3W</text>
<text x="322.4" y="283.1">Page Name:</text>
<text x="358.2" y="282.7">05_DEBUG/TEST/LED/FAN</text>
<text x="322.7" y="289.5">Page Size:</text>
<text x="346.8" y="289.9">A3</text>
<text x="356.4" y="289.5">Sheet:</text>
<text x="370.4" y="289.9">5</text>
<text x="384.3" y="289.9">18</text>
<text x="391.5" y="289.9">Rev:</text>
<text x="404.4" y="290.2">V1.2</text>
</g>
<text font-size="3.5" x="376.8" y="289.8">Of:</text>
<g font-size="3.2" fill="#00007f">
<text x="116.5" y="19">BOOT</text>
<text x="69.9" y="26.2">R84</text>
<text x="80.7" y="26.2">1K</text>
<text x="105.7" y="33.4">C267</text>
<text x="105.7" y="37">1nF</text>
<text x="234.7" y="47.7">R85</text>
<text x="234.7" y="51.3">10K</text>
<text x="263.3" y="49.5">R86</text>
<text x="263.3" y="53.1">1K</text>
<text x="240" y="71">LED1</text>
<text x="240" y="74.5">LED-R</text>
<text x="109.3" y="106.8">C268</text>
<text x="109.3" y="110.4">1nF</text>
<text x="254.3" y="122.9">R88</text>
<text x="254.3" y="126.5">1R</text>
<text x="283" y="132.9">FAN</text>
<text x="129" y="149.8">PWRON</text>
<text x="281.2" y="155.1">0.8T-02AWB</text>
<text x="82.4" y="158.7">RP1</text>
<text x="103.9" y="158.7">1K</text>
<text x="256.1" y="156.9">Q2</text>
<text x="130.8" y="167.7">GND</text>
<text x="222.1" y="167.7">R89</text>
<text x="232.8" y="165.9">10K</text>
<text x="256.1" y="164.1">WNM2021-3/TR</text>
<text x="28" y="259">H1</text>
<text x="35.1" y="259">H2</text>
<text x="42.3" y="259">H3</text>
<text x="49.5" y="259">H4</text>
</g>
<g font-size="3.2" fill="#f00">
<text x="39.8" y="27.6">8</text>
<text x="48.8" y="27.6">FEL</text>
<text x="104.6" y="26.2">uBOOT</text>
<text x="241.8" y="29.1">9</text>
<text x="250.7" y="29.1">PWM_LED1</text>
<text x="244.3" y="62">LED+</text>
<text x="34.1" y="99.3">6,8</text>
<text x="45.9" y="99.3">AP-RESET</text>
<text x="38" y="160.5">6</text>
<text x="47" y="160.5">PMU-PWRON</text>
<text x="180.5" y="164.1">9</text>
<text x="189.5" y="164.1">FAN_EN_PWM</text>
</g>
<g font-size="3.2">
<text x="87.8" y="26.2">R0201</text>
<text x="227.5" y="29.8">DCDC1</text>
<text x="105.7" y="40.6">C0201</text>
<text x="265.1" y="40.2">H:LED亮</text>
<text x="98.6" y="53.1">GND</text>
<text x="109.3" y="114">C0201</text>
<text x="247.2" y="109.6">VCC-5V</text>
<text x="251.8" y="117.6" transform="rotate(-90 251.8 117.6)">2</text>
<text x="102.1" y="126.5">GND</text>
<text x="251.8" y="135.1" transform="rotate(-90 251.8 135.1)">1</text>
<text x="276.9" y="139">1</text>
<text x="301.6" y="139">4</text>
<text x="276.9" y="146.1">2</text>
<text x="301.6" y="146.1">3</text>
<text x="251.8" y="153.4" transform="rotate(-90 251.8 153.4)">3</text>
<text x="93.2" y="158.7">R0201</text>
<text x="255.8" y="160.5">SOT_323</text>
<text x="281.2" y="158.4">wb0811h_02-std</text>
<text x="221.4" y="162.3">1</text>
<text x="238.9" y="162.3">21</text>
<text x="251.8" y="167.3" transform="rotate(-90 251.8 167.3)">2</text>
<text x="130.8" y="183.8">GND</text>
</g>
<g font-size="3.2" fill="#00f">
<text x="234.7" y="54.9">R0201</text>
<text x="263.3" y="56.3">R0201</text>
<text x="240" y="78.1">LED0402</text>
<text x="86.7" y="97.8">AP-RESET</text>
<text x="111.8" y="158.7">PWRON</text>
</g>
<g font-size="3.2" fill="#003f7f">
<text x="283" y="141.2">1 +</text>
<text x="295.6" y="141.2">4</text>
<text x="283" y="148.3">2 -</text>
<text x="295.6" y="148.3">3</text>
</g>
<g font-size="3">
<text x="265.1" y="34.7">PWM0-7</text>
<text x="189.9" y="169">PWM0-5</text>
</g>
<g font-size="2.6">
<text x="44.8" y="2.8">5</text>
<text x="127.1" y="2.8">4</text>
<text x="209.4" y="2.8">3</text>
<text x="291.7" y="2.8">2</text>
<text x="374" y="2.8">1</text>
<text x="1" y="42">D</text>
<text x="416.1" y="42">D</text>
<text x="1" y="114.2">C</text>
<text x="416.1" y="114.2">C</text>
<text x="1" y="186.4">B</text>
<text x="416.1" y="186.4">B</text>
<text x="1" y="258.5">A</text>
<text x="416.1" y="258.5">A</text>
<text x="44.8" y="295">5</text>
<text x="127.1" y="295">4</text>
<text x="209.4" y="295">3</text>
<text x="291.7" y="295">2</text>
<text x="374" y="295">1</text>
</g>
<g font-size="2.5" fill="#7f0000">
<text x="256.8" y="139">FAN+</text>
<text x="256.8" y="146.2">FAN-</text>
</g>
</svg>
